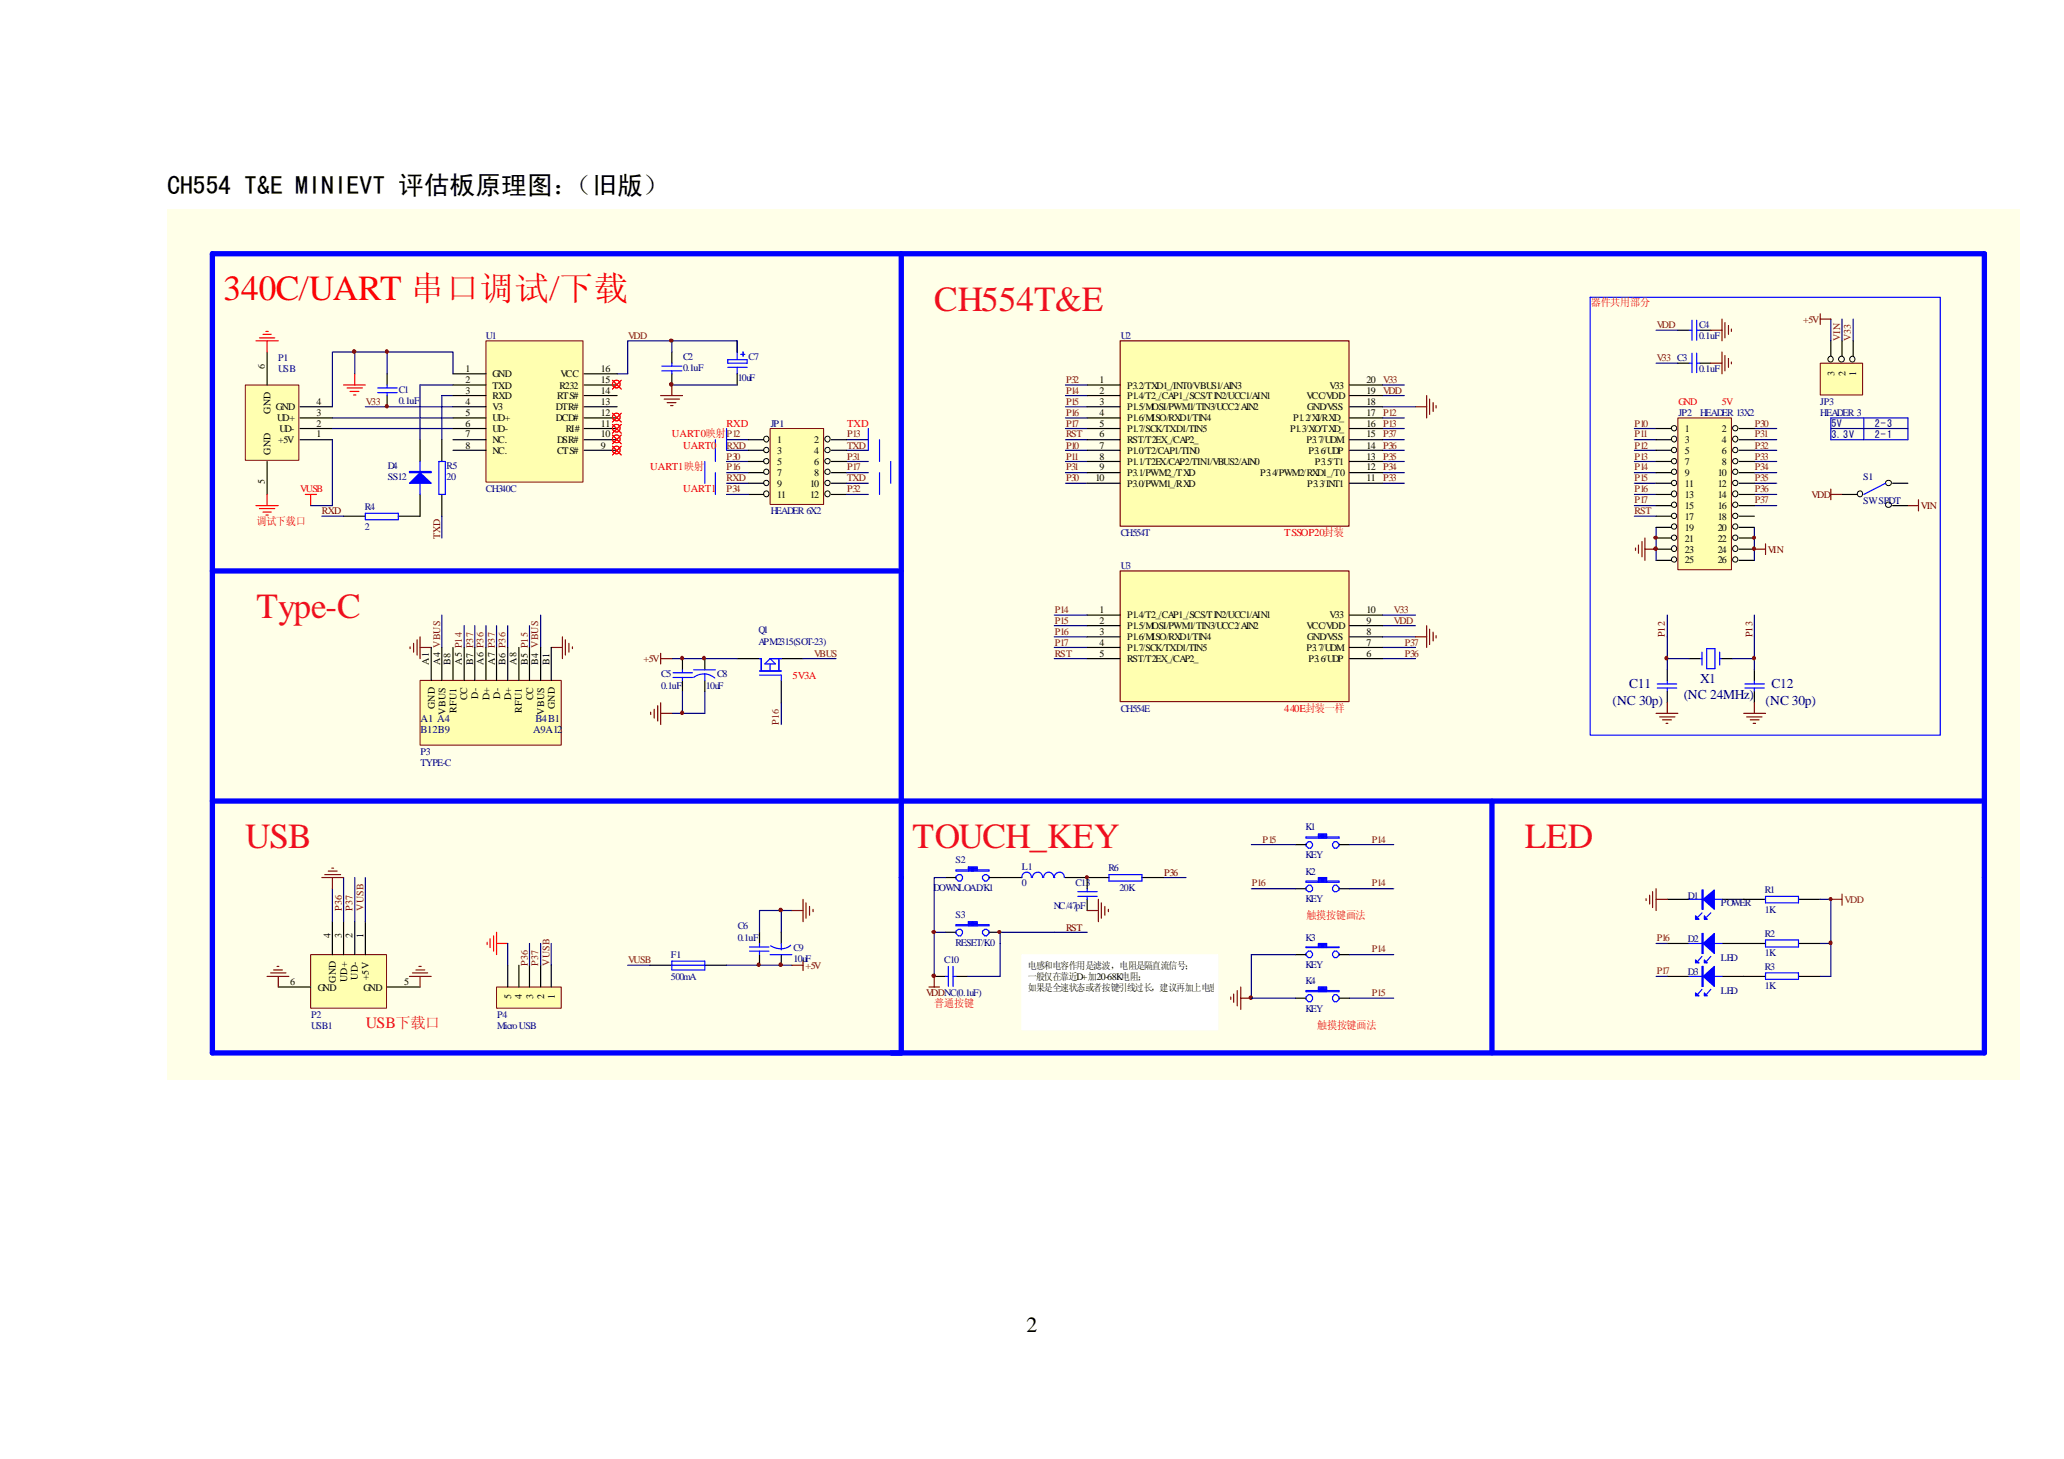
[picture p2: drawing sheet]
<svg xmlns="http://www.w3.org/2000/svg" width="297mm" height="210mm" viewBox="0 0 297 210" stroke-linecap="round" stroke-linejoin="round" font-family="sans-serif">
<path d="M24 30h266.7v125.3h-266.7z" fill-rule="evenodd" fill="#ffffe8"/>
<g fill="none" stroke="#00f" stroke-width=".17">
<path d="M238.5 99h2.8M238.5 98.4h2.8M239.9 97.9v.5M239.9 99v.5M244.6 94.8h.3M244.9 93.8v1.9M245.6 93.3h1.2v2.9h-1.2zM247.5 93.8v1.9M247.5 94.8h.3M251.1 99h2.8M251.1 98.4h2.8M252.5 97.9v.5"/>
<path d="M252.5 99v.5"/>
</g>
<path d="M239.9 96.4v1.5M239.9 99.5v1.6M243.1 94.8h1.5M247.8 94.8h1.5M252.5 96.4v1.5M252.5 99.5v1.6" fill="none" stroke="#000" stroke-width=".17"/>
<path d="M238.3 102.6h3.2M238.8 103.1h2.2M239.3 103.6h1.2M239.8 104.1h.2M239.9 101.1v1.5M251 102.6h3.1M251.4 103.1h2.2M251.9 103.6h1.3M252.3 104.1h.3M252.5 101.1v1.5" fill="none" stroke="#800000" stroke-width=".17"/>
<path d="M44.7 137.3h10.9v7.7h-10.9z" fill-rule="evenodd" fill="#ffffb0" stroke="#800000" stroke-width=".14"/>
<g fill="none" stroke="#000" stroke-width=".17">
<path d="M96.7 50.6v1.7M96.7 53.8v1.6M106.1 49v1.6M106.1 53.8v1.6M241.5 52.3h1.6M241.5 47.5h1.6M244.6 52.3h1.6M244.6 47.5h1.6M47.8 132.6v4.7M49.4 132.6v4.7M51.1 132.6v4.7M52.6 132.6v4.7"/>
<path d="M93.6 138.9h3.1M101.4 138.9h3.2M109.3 134.1v1.6M109.3 137.3v1.6M112.4 134.1v1.6M112.4 137.3v1.6M136.1 134.1h1.5M142.3 134.1h1.6M186.4 137.3h1.6M186.4 121.5h1.6M186.4 127.9h1.6M192.7 137.3h1.5"/>
<path d="M192.7 121.5h1.5M192.7 127.9h1.5M239.9 135.7h3.2M239.9 129.4h3.2M247.8 135.7h6.3M247.8 129.4h6.3M258.8 135.7h3.2M258.8 129.4h3.2M40 142h4.7M55.7 142h4.8M134.5 140.5h1.6M137.6 140.5h1.6"/>
<path d="M186.4 143.6h1.6M192.7 143.6h1.5M239.9 140.5h3.2M247.8 140.5h6.3M258.8 140.5h3.2"/>
</g>
<g fill="none" stroke="#000080" stroke-width=".17">
<path d="M88.8 53.8h1.5M96.7 55.4h9.4M96.7 49h9.4v1.6M153.3 55.4h3.2M153.3 56.9h3.2M153.3 58.5h3.2M199 55.4h3.1M199 56.9h3.1M199 58.5h4.7M238.3 52.3h3.2M238.3 47.5h3.2M104.6 63.3h3.1"/>
<path d="M104.6 64.8h3.1M104.6 66.4h3.1M121.8 63.3h3.2M121.8 64.8h3.2M121.8 66.4h3.2M153.3 60.1h3.2M153.3 61.7h3.2M153.3 63.3h3.2M153.3 64.8h3.2M153.3 66.4h3.2M153.3 68h3.2M153.3 69.5h3.2"/>
<path d="M199 60.1h3.1M199 61.7h3.1M199 63.3h3.1M199 64.8h3.1M199 66.4h3.1M199 68h3.1M199 69.5h3.1M235.2 61.7h3.1M235.2 63.3h3.1M235.2 64.8h3.1M235.2 66.4h3.1M235.2 68h3.1"/>
<path d="M235.2 69.5h3.1M235.2 71.1h3.1M235.2 72.7h3.1M235.2 74.3h3.1M238.3 75.9v3.1M252.5 75.9v3.1M252.5 61.7h3.2M252.5 63.3h3.2M252.5 64.8h3.2M252.5 66.4h3.2M252.5 68h3.2M252.5 69.5h3.2"/>
<path d="M252.5 71.1h3.2M252.5 72.7h3.2M151.7 88.5h4.8M151.7 90h4.8M151.7 91.6h4.8M151.7 93.1h4.8M151.7 94.8h4.8M199 88.5h4.7M199 90h4.7M199 91.6h4.7M199 93.1h4.7M199 94.8h4.7"/>
<path d="M239.9 88.5v6.3M243.1 94.8h-3.2v1.6M249.3 94.8h3.2v1.6M252.5 88.5v6.3M47.8 127.9v4.7M49.4 126.3v6.3M51.1 126.3v6.3M52.6 126.3v6.3M90.3 138.9h3.3M104.6 138.9h9.4M112.4 131v3.1M114 131h-4.7v3.1"/>
<path d="M136.1 134.1h-1.6v6.4M156.5 134.1h-12.6v6.4h-4.7M180.1 137.3v6.3M180.1 127.9h6.3M194.2 137.3h6.4M194.2 127.9h6.4M194.2 121.5h6.4M238.3 135.7h1.6M262 135.7h1.5M194.2 143.6h6.4M238.3 140.5h1.6M262 140.5h1.5"/>
</g>
<path d="M46.3 126.3h3.1M46.7 125.8h2.3M47.2 125.3h1.3M47.8 124.9h.2M47.8 126.3v1.6M59.4 140h2.2M59.9 139.5h1.2M60.3 139h.3M263.5 129.4h1.6M265.1 128.6v1.6M58.9 140.5h3.2M60.5 140.5v1.5" fill="none" stroke="#781915" stroke-width=".17"/>
<g fill="none" stroke="#00f" stroke-width=".17">
<path d="M95.2 53.4h2.9M95.2 52.7h2.9M96.7 52.3v.4M96.7 53.4v.4M104.7 51.7h2.8v.6h-2.8zM104.7 52.8h2.8M106.1 50.6v1.1M106.1 52.8v1M106.6 51h.6M106.9 50.6v.6M228.9 42.8h50.3v63h-50.3zM243.1 52.3h.4"/>
<path d="M243.1 47.5h.4M243.5 46.1v2.9M243.5 50.8v2.8M244.2 52.3h.4M244.2 46.1v2.9M244.2 50.8v2.8M244.2 47.5h.4M189.8 120v.6M190 120v.6M190.2 120v.6M190.3 120v.6M190.5 120v.6"/>
<path d="M190.7 120v.6M190.8 120v.6M96.7 138.3h4.7v1.2h-4.7zM96.7 138.9h4.7M107.9 136.2h2.8M107.9 136.8h2.8M109.3 135.7v.5M109.3 136.8v.5M110.8 137.3h3.2M112.4 135.7v1M113.8 136a2.45 2.45 0 0 1-2.9 .1M136.5 139v2.9"/>
<path d="M137.2 139v2.9M137.6 133h4.7v.2h-4.7zM137.6 134l.3-.3h.4l.2 .3v.3l-.2 .3h-.4l-.3-.3zM139.4 133.2v-.6h1.2v.6M139.4 132.9h1.2M139.4 132.8h1.2M139.4 132.6v.6M139.6 132.6v.6M139.8 132.6v.6M140 132.6v.6M140.1 132.6v.6M140.3 132.6v.6"/>
<path d="M140.5 132.6v.6M141.4 134l.3-.3h.3l.3 .3v.3l-.3 .3h-.3l-.3-.3zM188 136.2h4.7v.1h-4.7zM188 137.2l.3-.4h.3l.3 .4v.2l-.3 .4h-.3l-.3-.4zM188 120.4h4.7v.2h-4.7zM188 126.8h4.7v.1h-4.7zM188 121.4l.3-.3h.3l.3 .3v.3l-.3 .3h-.3l-.3-.3zM188 127.7l.3-.3h.3l.3 .3v.3l-.3 .3h-.3l-.3-.3zM189.7 136.3v-.6h1.2v.6M189.7 120.6v-.6h1.2v.6M189.7 126.9v-.6h1.2v.6M189.7 136.1h1.2"/>
<path d="M189.7 135.9h1.2M189.7 120.3h1.2M189.7 120.2h1.2M189.7 126.6h1.2M189.7 126.4h1.2M189.8 126.3v.6M189.8 135.7v.6M190 126.3v.6M190 135.7v.6M190.2 126.3v.6M190.2 135.7v.6M190.3 126.3v.6"/>
<path d="M190.3 135.7v.6M190.5 126.3v.6M190.5 135.7v.6M190.7 126.3v.6M190.7 135.7v.6M190.8 126.3v.6M190.8 135.7v.6M192 136.8h.4l.3 .4v.2l-.3 .4h-.4l-.2-.4v-.2zM192 121.1h.4l.3 .3v.3l-.3 .3h-.4l-.2-.3v-.3zM192 127.4h.4l.3 .3v.3l-.3 .3h-.4l-.2-.3v-.3zM243.1 135.7h4.7M243.1 129.4h4.7"/>
<path d="M244.9 137.6l-.6 .7M244.9 131.3l-.6 .6M246.2 137.6l-.6 .7M246.2 131.3l-.6 .6M254.1 135.2h4.7v1h-4.7zM254.1 129h4.7v.9h-4.7zM254.1 140h4.7v.9h-4.7zM136.1 140.5h.4M137.2 140.5h.4M188 142.5h4.7v.2h-4.7zM188 143.4l.3-.3h.3l.3 .3v.4l-.3 .3h-.3l-.3-.3zM189.7 142.7v-.7h1.2v.7"/>
<path d="M189.7 142.3h1.2M189.7 142.2h1.2M189.8 142v.7M190 142v.7M190.2 142v.7M190.3 142v.7M190.5 142v.7M190.7 142v.7M190.8 142v.7M192 143.1h.4l.3 .3v.4l-.3 .3h-.4l-.2-.3v-.4zM243.1 140.5h4.7M244.9 142.3l-.6 .7"/>
<path d="M246.2 142.3l-.6 .7"/>
</g>
<g fill="none" stroke="#800000" stroke-width=".17">
<path d="M95.1 56.9h3.1M95.6 57.4h2.2M96 57.9h1.3M96.5 58.3h.4M96.7 55.4v1.5M203.7 58.5h1.6M205.3 56.9v3.2M205.7 57.4v2.2M206.2 57.9v1.3M206.7 58.3v.4M246.2 52.3h1.6M246.2 47.5h1.6"/>
<path d="M247.8 45.9v3.1M247.8 50.6v3.2M248.2 46.4v2.2M248.2 51.2v2.2M248.8 46.8v1.3M248.8 51.6v1.2M249.2 47.3v.4M249.2 52.1v.2M235.4 78.8v.4M235.8 78.4v1.2M236.3 77.9v2.2M236.7 77.4v3.2"/>
<path d="M236.7 79h1.6M252.5 79h1.6M254.1 78.2v1.6M203.7 91.6h1.6M205.3 90v3.1M205.7 90.5v2.2M206.2 90.9v1.3M206.7 91.5v.3M114 131h1.6M114 138.9h1.6M115.6 129.4v3.2M115.6 138.1v1.5"/>
<path d="M116 129.9v2.2M116.5 130.4v1.3M117 130.8v.4M133.7 142h1.5M134.5 140.5v1.5M177.1 143.4v.4M177.5 143v1.2M178.1 142.5v2.2M178.6 142v3.2M178.6 143.6h1.5"/>
</g>
<g fill="#00f" stroke="#00f" stroke-width=".17">
<path d="M245.1 140.5l1.6-1.5v2.9z" fill-rule="evenodd"/>
<path d="M244.9 139h.2v2.9h-.2z" fill-rule="evenodd"/>
<path d="M244 142.8l.5 .5h-.5z" fill-rule="evenodd"/>
<path d="M245.3 142.8l.4 .5h-.4z" fill-rule="evenodd"/>
<path d="M245.1 135.7l1.6-1.4v2.9z" fill-rule="evenodd"/>
<path d="M244.9 134.3h.2v2.9h-.2z" fill-rule="evenodd"/>
<path d="M244 138.1l.5 .4h-.5z" fill-rule="evenodd"/>
<path d="M245.3 138.1l.4 .4h-.4z" fill-rule="evenodd"/>
<path d="M245.1 129.4l1.6-1.4v2.8z" fill-rule="evenodd"/>
<path d="M244.9 128h.2v2.8h-.2z" fill-rule="evenodd"/>
<path d="M244 131.8l.5 .5h-.5z" fill-rule="evenodd"/>
<path d="M245.3 131.8l.4 .5h-.4z" fill-rule="evenodd"/>
</g>
<path d="M30.6 36.5h255v115h-255zM129.7 36.5v115M30.6 115.2h255M214.7 115.2v36.3" fill="none" stroke="#00f" stroke-width=".76"/>
<path d="M263.5 60.1h11.1M263.5 61.7h11.1M263.5 63.3h11.1" fill="none" stroke="#0000b4" stroke-width=".17"/>
<path d="M35.3 55.4h7.7v10.8h-7.7z" fill-rule="evenodd" fill="#ffffb0" stroke="#800000" stroke-width=".14"/>
<path d="M38.4 50.6v4.8M43.2 58.5h4.6M38.4 66.4v4.7M43.2 63.3h4.6M43.2 60.1h4.6M43.2 61.7h4.6M265.1 71.1h2.2M272.4 69.5h2.2M272.4 72.7h2.2" fill="none" stroke="#000" stroke-width=".17"/>
<path d="M263.5 60.1v3.2M268.2 60.1v3.2M274.6 60.1v3.2" fill="none" stroke="#0000b4" stroke-width=".17"/>
<g fill="none" stroke="#f00" stroke-width=".17">
<path d="M36.8 49h3.2M37.3 48.6h2.2M37.8 48.1h1.2M38.3 47.7h.3M38.4 49v1.6M49.4 55.4h3.2M50 55.8h2.2M50.4 56.3h1.2M50.9 56.8h.3M51.1 53.8v1.6M36.8 72.7h3.2M37.3 73.2h2.2"/>
<path d="M37.8 73.7h1.2M38.3 74.1h.3M38.4 71.1v1.6M43.9 71.1h1.7M44.7 71.1v1.6"/>
</g>
<path d="M47.8 63.3v9.4h-3.1" fill="none" stroke="#000080" stroke-width=".17"/>
<path d="M51.1 50.6v3.2M60.5 55.4h4.7M63.6 56.9h1.6M65.2 53.8v-3.2h-17.4v7.9M47.8 60.1h17.4M47.8 61.7h17.4" fill="none" stroke="#11037f" stroke-width=".17"/>
<path d="M263.5 70.4v1.5M263.5 71.1h1.6" fill="none" stroke="#800000" stroke-width=".17"/>
<g fill="none" stroke="#000" stroke-width=".14">
<circle cx="267.7" cy="71" r=".4"/>
<circle cx="271.8" cy="72.6" r=".41"/>
<circle cx="271.8" cy="69.5" r=".41"/>
</g>
<path d="M271.4 69.5l-3.2 1.6" fill="none" stroke="#00f" stroke-width=".17"/>
<path d="M110.8 61.7h7.7v10.9h-7.7z" fill-rule="evenodd" fill="#ffffb0" stroke="#800000" stroke-width=".14"/>
<g fill="none" stroke="#000" stroke-width=".14">
<circle cx="110.3" cy="71" r=".4"/>
<circle cx="110.3" cy="63.2" r=".4"/>
<circle cx="110.3" cy="67.9" r=".38"/>
<circle cx="110.3" cy="69.5" r=".38"/>
<circle cx="110.3" cy="64.7" r=".38"/>
<circle cx="110.3" cy="66.3" r=".38"/>
<circle cx="119.1" cy="71" r=".4"/>
<circle cx="119.1" cy="63.2" r=".4"/>
<circle cx="119.1" cy="67.9" r=".38"/>
<circle cx="119.1" cy="69.5" r=".38"/>
<circle cx="119.1" cy="66.3" r=".38"/>
<circle cx="119.1" cy="64.7" r=".38"/>
</g>
<g fill="none" stroke="#000" stroke-width=".17">
<path d="M107.7 63.3h2.2M107.7 64.8h2.2M107.7 66.4h2.2M107.7 68h2.2M107.7 69.5h2.2M107.7 71.1h2.2M119.6 63.3h2.2M119.6 64.8h2.2M119.6 66.4h2.2M119.6 68h2.2M119.6 69.5h2.2M119.6 71.1h2.2"/>
<path d="M136.1 126.3h1.5M142.3 126.3h1.6"/>
</g>
<path d="M96.7 50.6v-1.6h-6.4v4.8M104.6 68h3.1M104.6 69.5h3.1M104.6 71.1h3.1M121.8 68h3.2M121.8 69.5h3.2M121.8 71.1h3.2M167.5 126.3h3.2" fill="none" stroke="#000080" stroke-width=".17"/>
<g fill="none" stroke="#00f" stroke-width=".17">
<path d="M101.4 66.4v3.1M103 63.3v3.1M103 68v3.1M104.6 61.7v3.1M125 61.7v3.1M126.6 63.3v3.1M126.6 68v3.1M128.2 66.4v3.1M137.6 125.2h4.7v.1h-4.7zM137.6 126.1l.3-.3h.4l.2 .3v.3l-.2 .4h-.4l-.3-.4zM139.4 125.3v-.6h1.2v.6M139.4 125h1.2"/>
<path d="M139.4 124.9h1.2M139.4 124.7v.6M139.6 124.7v.6M139.8 124.7v.6M140 124.7v.6M140.1 124.7v.6M140.3 124.7v.6M140.5 124.7v.6M141.4 126.1l.3-.3h.3l.3 .3v.3l-.3 .4h-.3l-.3-.4z"/>
</g>
<path d="M38.9 140h2.2M39.4 139.5h1.2M39.9 139h.2M38.4 140.5h3.2M40 140.5v1.5" fill="none" stroke="#800000" stroke-width=".17"/>
<g fill="#800000" stroke="#800000" stroke-width=".14">
<path d="M252.3 94.5l.1-.1 .2 .1v.2l-.1 .2h-.2z" fill-rule="evenodd"/>
<path d="M239.7 94.5l.2-.1 .1 .1v.4h-.1l-.3-.1z" fill-rule="evenodd"/>
</g>
<path d="M71.5 142h9.3v3h-9.3z" fill-rule="evenodd" fill="#ffffb0" stroke="#800000" stroke-width=".14"/>
<path d="M73.1 138.9v3.1M74.7 138.9v3.1M76.2 138.9v3.1M77.8 138.9v3.1M79.3 138.9v3.1" fill="none" stroke="#000" stroke-width=".17"/>
<path d="M73.1 135.7v3.2M76.2 135.7v3.2M77.8 135.7v3.2M262 129.4h1.5" fill="none" stroke="#000080" stroke-width=".17"/>
<path d="M70.1 135.6v.3M70.5 135.1v1.2M71 134.6v2.2M71.5 134.1v3.2M71.5 135.7h1.6" fill="none" stroke="#f00" stroke-width=".17"/>
<g fill="#800000" stroke="#800000" stroke-width=".14">
<path d="M112.2 138.6l.2-.1 .1 .1 .1 .2-.1 .2h-.3l-.1-.2z" fill-rule="evenodd"/>
<path d="M109 138.6l.2-.1 .1 .1v.4h-.1l-.2-.1z" fill-rule="evenodd"/>
<path d="M112.2 130.8l.2-.1 .1 .1 .1 .1-.1 .2h-.3l-.1-.2z" fill-rule="evenodd"/>
</g>
<path d="M69.9 49h14v20.4h-14z" fill-rule="evenodd" fill="#ffffb0" stroke="#800000" stroke-width=".14"/>
<g fill="none" stroke="#000" stroke-width=".17">
<path d="M55.7 53.8v1.6M55.7 56.9v1.6M65.2 58.5h4.7M65.2 53.8h4.7M65.2 55.4h4.7M65.2 56.9h4.7M84.1 58.5h4.7M84.1 53.8h4.7M84.1 55.4h4.7M84.1 56.9h4.7M65.2 60.1h4.7M65.2 61.7h4.7"/>
<path d="M65.2 63.3h4.7M65.2 64.8h4.7M84.1 60.1h4.7M84.1 61.7h4.7M84.1 63.3h4.7M84.1 64.8h4.7"/>
</g>
<path d="M54.4 56.5h2.7M54.4 55.8h2.7M55.7 55.4v.4M55.7 56.5v.4" fill="none" stroke="#00f" stroke-width=".17"/>
<path d="M55.7 58.5h9.5M55.7 50.6v3.2M265.1 45.9v3.1M266.7 45.9v3.1M263.5 129.4v11.1" fill="none" stroke="#000080" stroke-width=".17"/>
<g fill="#800000" stroke="#800000" stroke-width=".14">
<path d="M263.3 129.2l.2-.1 .1 .1v.3h-.3z" fill-rule="evenodd"/>
<path d="M263.3 135.5l.2-.1 .1 .1 .1 .2-.2 .2a.25 .25 0 0 1-.3-.1 .25 .25 0 0 1 .1-.3z" fill-rule="evenodd"/>
<path d="M179.8 143.4l.2-.1 .2 .1 .1 .1-.2 .2h-.3l-.1-.2z" fill-rule="evenodd"/>
</g>
<path d="M236.9 129.3v.3M237.4 128.8v1.3M237.8 128.3v2.3M238.3 127.9v3.1M238.3 129.4h1.6" fill="none" stroke="#800000" stroke-width=".17"/>
<path d="M241.5 60.1h7.7v21.9h-7.7z" fill-rule="evenodd" fill="#ffffb0" stroke="#800000" stroke-width=".14"/>
<g fill="none" stroke="#000" stroke-width=".14">
<circle cx="240.9" cy="71" r=".4"/>
<circle cx="240.9" cy="78.9" r=".4"/>
<circle cx="240.9" cy="63.2" r=".4"/>
<circle cx="240.9" cy="72.6" r=".38"/>
<circle cx="240.9" cy="67.9" r=".38"/>
<circle cx="240.9" cy="69.5" r=".38"/>
<circle cx="240.9" cy="74.2" r=".38"/>
<circle cx="240.9" cy="64.7" r=".38"/>
<circle cx="240.9" cy="66.3" r=".38"/>
<circle cx="240.9" cy="61.6" r=".38"/>
<circle cx="240.9" cy="75.8" r=".38"/>
<circle cx="240.9" cy="77.4" r=".38"/>
<circle cx="249.7" cy="71" r=".4"/>
<circle cx="249.7" cy="78.9" r=".4"/>
<circle cx="249.7" cy="63.2" r=".4"/>
<circle cx="249.7" cy="67.9" r=".38"/>
<circle cx="249.7" cy="72.6" r=".38"/>
<circle cx="249.7" cy="69.5" r=".38"/>
<circle cx="249.7" cy="74.2" r=".38"/>
<circle cx="249.7" cy="66.3" r=".38"/>
<circle cx="249.7" cy="61.6" r=".38"/>
<circle cx="249.7" cy="64.7" r=".38"/>
<circle cx="249.7" cy="75.8" r=".38"/>
<circle cx="249.7" cy="77.4" r=".38"/>
<circle cx="240.9" cy="80.5" r=".38"/>
<circle cx="249.7" cy="80.5" r=".38"/>
</g>
<g fill="none" stroke="#000" stroke-width=".17">
<path d="M238.3 61.7h2.2M238.3 63.3h2.2M238.3 64.8h2.2M238.3 66.4h2.2M238.3 68h2.2M238.3 69.5h2.2M238.3 71.1h2.2M238.3 72.7h2.2M238.3 74.3h2.2M238.3 75.9h2.2M238.3 77.4h2.2M238.3 79h2.2"/>
<path d="M250.3 61.7h2.2M250.3 63.3h2.2M250.3 64.8h2.2M250.3 66.4h2.2M250.3 68h2.2M250.3 69.5h2.2M250.3 71.1h2.2M250.3 72.7h2.2M250.3 74.3h2.2M250.3 75.9h2.2M250.3 77.4h2.2M250.3 79h2.2"/>
<path d="M238.3 80.6h2.2M250.3 80.6h2.2"/>
</g>
<g fill="#800000" stroke="#800000" stroke-width=".14">
<path d="M238.1 77.2h.3l.1 .3-.2 .1-.2-.1-.1-.2z" fill-rule="evenodd"/>
<path d="M252.3 77.2h.3v.1l-.1 .2h-.2z" fill-rule="evenodd"/>
<path d="M238.1 78.8l.2-.1 .1 .1 .1 .3-.2 .1-.2-.1-.1-.2z" fill-rule="evenodd"/>
<path d="M252.3 78.8l.1-.1 .2 .1v.1l-.1 .2h-.2z" fill-rule="evenodd"/>
</g>
<path d="M52.6 58.5h3.1M238.3 79v1.6M252.5 79v1.6" fill="none" stroke="#000080" stroke-width=".17"/>
<path d="M274.6 72.7h1.5M276.1 71.9v1.6" fill="none" stroke="#800000" stroke-width=".17"/>
<path d="M262 52.3h6.1v4.5h-6.1z" fill-rule="evenodd" fill="#ffffb0" stroke="#800000" stroke-width=".14"/>
<g fill="none" stroke="#000" stroke-width=".14">
<circle cx="263.4" cy="51.7" r=".4"/>
<circle cx="265" cy="51.7" r=".41"/>
<circle cx="266.6" cy="51.7" r=".4"/>
</g>
<path d="M263.5 49v2.2M265.1 49v2.2M266.7 49v2.2M98.2 94.8v1.6M98.2 97.9v1.6M101.4 94.8v1.6M101.4 97.9v1.6M106.1 94.8h3.2M112.4 97.9v3.2M112.4 94.8h3.2" fill="none" stroke="#000" stroke-width=".17"/>
<path d="M263.5 45.9v3.1M96.7 94.8h9.4M98.2 99.5v3.1M101.4 99.5v3.1h-4.7M115.6 94.8h4.7M112.4 101.1v3.1" fill="none" stroke="#000080" stroke-width=".17"/>
<g fill="none" stroke="#800000" stroke-width=".17">
<path d="M262 45.1v1.6M262 45.9h1.5M59 93.1v.2M59.5 92.6v1.2M60 92v2.2M60.5 91.6v3.2M60.5 93.1h1.6M79.3 93.1h1.6M80.9 91.6v3.2M81.4 92v2.2M81.9 92.6v1.2M82.4 93.1v.2"/>
<path d="M95.1 94v1.5M95.1 94.8h1.6M93.6 102.5v.3M94.1 102v1.3M94.7 101.5v2.2M95.1 101.1v3.1M95.1 102.6h1.6"/>
</g>
<g fill="#800000" stroke="#800000" stroke-width=".14">
<path d="M96.4 55.2l.2-.2 .3 .3-.3 .3-.2-.1z" fill-rule="evenodd"/>
<path d="M96.4 48.8h.4l.1 .2-.1 .1-.3 .1-.1-.2z" fill-rule="evenodd"/>
<path d="M50.8 50.4l.2-.1 .1 .1 .1 .2-.1 .2h-.3l-.1-.2z" fill-rule="evenodd"/>
<path d="M55.5 58.3l.1-.1 .2 .1v.3l-.1 .1-.2-.1z" fill-rule="evenodd"/>
<path d="M55.5 50.4l.1-.1 .2 .1v.4h-.1l-.2-.1z" fill-rule="evenodd"/>
<path d="M98 102.4l.1-.1 .2 .1 .1 .1-.1 .3-.3-.1z" fill-rule="evenodd"/>
<path d="M101.2 94.5l.1-.1 .2 .1v.4h-.2l-.2-.1z" fill-rule="evenodd"/>
<path d="M98 94.5l.1-.1 .2 .1 .1 .2-.1 .2h-.3z" fill-rule="evenodd"/>
</g>
<path d="M30.6 82.1h99.1" fill="none" stroke="#00f" stroke-width=".76"/>
<g fill="none" stroke="#00f" stroke-width=".17">
<path d="M96.9 97.5h2.8M96.9 96.8h2.8M98.2 96.4v.4M98.2 97.5v.4M99.8 96.4h3.2M101.4 97a2.4 2.4 0 0 1 1.5 .6M101.4 97h-.1a2.36 2.36 0 0 0-1.5 .5M101.4 97v.9M109.3 96.5h3.1M109.3 94.8h.3v1.7M109.3 97.1h3.1v.8M110.1 95.5l.7-.7 .8 .7z"/>
<path d="M110.8 94.8h1.6M110.8 95.5v1M112.1 94.8v1.7"/>
</g>
<path d="M161.2 49h32.9v26.7h-32.9z" fill-rule="evenodd" fill="#ffffb0" stroke="#800000" stroke-width=".17"/>
<g fill="none" stroke="#000" stroke-width=".17">
<path d="M156.5 58.5h4.7M156.5 56.9h4.7M156.5 55.4h4.7M194.2 58.5h4.8M194.2 56.9h4.8M194.2 55.4h4.8M156.5 60.1h4.7M156.5 61.7h4.7M156.5 63.3h4.7M156.5 64.8h4.7M156.5 66.4h4.7M156.5 68h4.7"/>
<path d="M156.5 69.5h4.7M194.2 60.1h4.8M194.2 61.7h4.8M194.2 63.3h4.8M194.2 64.8h4.8M194.2 66.4h4.8M194.2 68h4.8M194.2 69.5h4.8"/>
</g>
<path d="M161.2 82.1h32.9v18.8h-32.9z" fill-rule="evenodd" fill="#ffffb0" stroke="#800000" stroke-width=".17"/>
<g fill="none" stroke="#000" stroke-width=".17">
<path d="M49.4 74.3h3.2M60.5 63.3v3.1M60.5 71.1v3.2h-3.2M63.6 63.3v3.1M63.6 71.1v3.2M156.5 90h4.7M156.5 91.6h4.7M156.5 93.1h4.7M156.5 94.8h4.7M156.5 88.5h4.7M194.2 90h4.8M194.2 91.6h4.8"/>
<path d="M194.2 93.1h4.8M194.2 94.8h4.8M194.2 88.5h4.8M143.9 126.3h3.2M153.3 126.3h6.3M156.5 126.3v1.6M156.5 129.4v1.6M164.3 126.3h3.2"/>
</g>
<g fill="none" stroke="#000080" stroke-width=".17">
<path d="M60.5 55.4v7.9M63.6 56.9v6.4M46.3 74.3h3.1M63.6 74.3v3.1M63.6 88.5v4.6M66.8 90v3.1M68.3 90v3.1M69.9 90v3.1M71.5 90v3.1M73.1 90v3.1M76.2 90v3.1M77.8 88.5v4.6"/>
<path d="M79.3 135.7v3.2M136.1 126.3h-1.6v7.8M180.1 121.5h6.3M180.1 137.3h6.3M180.1 143.6h6.3"/>
</g>
<g fill="none" stroke="#f00" stroke-width=".14">
<path d="M88.1 59.5l1.3 1.2M88.1 54.7l1.3 1.3M89.4 59.5l-1.3 1.2M89.4 54.7l-1.3 1.3M88.1 64.2l1.3 1.3M88.1 62.6l1.3 1.3M88.1 61.1l1.3 1.2M89.4 64.2l-1.3 1.3M89.4 62.6l-1.3 1.3M89.4 61.1l-1.3 1.2"/>
<circle cx="88.7" cy="55.3" r=".55"/>
<circle cx="88.7" cy="63.2" r=".56"/>
<circle cx="88.7" cy="60" r=".55"/>
<circle cx="88.7" cy="64.8" r=".55"/>
<circle cx="88.7" cy="61.6" r=".54"/>
</g>
<path d="M52.6 73.8h4.7v1h-4.7zM60.5 66.4v4.7M63.2 66.4h.9v4.7h-.9zM147.1 126.3a.68 .68 0 0 1 .6-.8 .68 .68 0 0 1 .7 .8M148.6 126.3a.72 .72 0 0 1 .7-.8 .72 .72 0 0 1 .7 .8M150.2 126.3a.72 .72 0 0 1 .7-.8 .72 .72 0 0 1 .7 .8M151.8 126.3a.64 .64 0 0 1 .8-.8 .69 .69 0 0 1 .6 .8M155.1 129h2.8M155.1 128.3h2.8M156.5 127.9v.4M156.5 129v.4M159.6 125.8h4.7v1h-4.7z" fill="none" stroke="#00f" stroke-width=".17"/>
<path d="M156.5 131h1.6M158.1 129.4v3.2M158.5 129.9v2.2M159 130.4v1.3M159.5 130.8v.4" fill="none" stroke="#800000" stroke-width=".17"/>
<path d="M147.1 137.3h28.2v10.9h-28.2z" fill-rule="evenodd" fill="#fff" stroke="#fff" stroke-width=".14"/>
<g fill="#800000" stroke="#800000" stroke-width=".14">
<path d="M143.7 133.9h.3v.3l-.2 .1-.2-.1z" fill-rule="evenodd"/>
<path d="M134.2 133.9h.4v.3l-.2 .1-.2-.1-.1-.2z" fill-rule="evenodd"/>
<path d="M156.3 126.1h.3v.1l-.1 .2h-.2z" fill-rule="evenodd"/>
<path d="M134.2 140.2l.2-.1 .2 .2v.3h-.2h-.2l-.1-.2z" fill-rule="evenodd"/>
</g>
<g fill="#00f" stroke="#00f" stroke-width=".17">
<path d="M58.9 67.8h3.2v.2h-3.2z" fill-rule="evenodd"/>
<path d="M58.9 69.5l1.6-1.5 1.6 1.5z" fill-rule="evenodd"/>
</g>
<path d="M60.5 97.9h20.3v9.3h-20.3z" fill-rule="evenodd" fill="#ffffb0" stroke="#800000" stroke-width=".14"/>
<path d="M62.1 93.1v4.8M63.6 93.1v4.8M65.2 93.1v4.8M66.8 93.1v4.8M68.3 93.1v4.8M69.9 93.1v4.8M71.5 93.1v4.8M73.1 93.1v4.8M74.7 93.1v4.8M76.2 93.1v4.8M77.8 93.1v4.8M79.3 93.1v4.8" fill="none" stroke="#000" stroke-width=".17"/>
<text font-size="5.1" fill="#f00" x="32.2" y="43.2">340C/UART 串口调试/下载</text>
<g font-size="5.1" fill="#ed0e22">
<text x="134.5" y="44.8">CH554T&amp;E</text>
<text x="36.9" y="88.9">Type-C</text>
<text x="35.3" y="122">USB</text>
<text x="131.3" y="122">TOUCH_KEY</text>
<text x="219.5" y="122">LED</text>
</g>
<g font-size="3.7">
<text x="24" y="28">CH554 T&amp;E MINIEVT 评估板原理图：</text>
<text x="81.4" y="28">（旧版）</text>
</g>
<text font-size="3.1" x="147.7" y="191.7">2</text>
<text font-size="2.3" fill="#ed0e22" x="52.7" y="147.8">USB下载口</text>
<g font-size="1.9" fill="#000080">
<text x="232.1" y="101.4">(NC 30p)</text>
<text x="234.4" y="99">C11</text>
<text x="242.3" y="100.6">(NC 24MHz)</text>
<text x="244.7" y="98.2">X1</text>
<text x="254.1" y="101.4">(NC 30p)</text>
<text x="254.9" y="99">C12</text>
</g>
<g font-size="1.6" fill="#f00">
<text x="228.9" y="44">器件共用部分</text>
<text x="36.9" y="75.5">调试下载口</text>
<text x="188" y="132.3">触摸按键画法</text>
<text x="134.5" y="144.9">普通按键</text>
<text x="189.6" y="148">触摸按键画法</text>
</g>
<g font-size="1.6" fill="#000080">
<text x="263.6" y="61.5">5V</text>
<text x="263.6" y="63">3.3V</text>
<text x="269.8" y="61.5">2-3</text>
<text x="269.8" y="63">2-1</text>
</g>
<g font-size="1.5" fill="#f00">
<text x="96.7" y="62.9">UART0映射</text>
<text x="98.3" y="64.5">UART0</text>
<text x="104.6" y="61.4">RXD</text>
<text x="121.9" y="61.4">TXD</text>
<text x="93.6" y="67.7">UART1映射</text>
<text x="98.3" y="70.8">UART1</text>
<text x="184.8" y="77.1">TSSOP20封装</text>
<text x="114" y="97.6">5V3A</text>
<text x="184.8" y="102.4">440E封装一样</text>
</g>
<g font-size="1.5" fill="#000080">
<text x="60.5" y="105.5">B12B9</text>
<text x="60.5" y="103.9">A1 A4</text>
<text x="76.7" y="105.5">A9A12</text>
<text x="77" y="103.9">B4B1</text>
</g>
<g font-size="1.4" fill="#781915">
<text x="238.4" y="47.2">VDD</text>
<text x="90.4" y="48.8">VDD</text>
<text x="238.4" y="51.9">V33 C3</text>
<text x="264.8" y="49.1" transform="rotate(-90 264.8 49.1)">VIN</text>
<text x="266.4" y="49.1" transform="rotate(-90 266.4 49.1)">V33</text>
<text x="52.7" y="58.3">V33</text>
<text x="153.4" y="56.7">P14</text>
<text x="153.4" y="58.3">P15</text>
<text x="153.4" y="59.8">P16</text>
<text x="153.4" y="55">P32</text>
<text x="199.1" y="55">V33</text>
<text x="199.1" y="56.7">VDD</text>
<text x="199.1" y="59.8">P12</text>
<text x="104.6" y="62.9">P12</text>
<text x="104.6" y="64.5">RXD</text>
<text x="121.9" y="62.9">P13</text>
<text x="121.9" y="64.5">TXD</text>
<text x="153.4" y="64.5">P10</text>
<text x="153.4" y="61.4">P17</text>
<text x="153.4" y="62.9">RST</text>
<text x="199.1" y="61.4">P13</text>
<text x="199.1" y="62.9">P37</text>
<text x="199.1" y="64.5">P36</text>
<text x="235.2" y="61.4">P10</text>
<text x="235.2" y="62.9">P11</text>
<text x="235.2" y="64.5">P12</text>
<text x="252.6" y="61.4">P30</text>
<text x="252.6" y="62.9">P31</text>
<text x="252.6" y="64.5">P32</text>
<text x="104.6" y="66.1">P30</text>
<text x="104.6" y="67.7">P16</text>
<text x="104.6" y="70.8">P34</text>
<text x="104.6" y="69.3">RXD</text>
<text x="121.9" y="66.1">P31</text>
<text x="121.9" y="67.7">P17</text>
<text x="121.9" y="70.8">P32</text>
<text x="121.9" y="69.3">TXD</text>
<text x="153.4" y="69.3">P30</text>
<text x="153.4" y="67.7">P31</text>
<text x="153.4" y="66.1">P11</text>
<text x="199.1" y="66.1">P35</text>
<text x="199.1" y="67.7">P34</text>
<text x="199.1" y="69.3">P33</text>
<text x="235.2" y="66.1">P13</text>
<text x="235.2" y="67.7">P14</text>
<text x="235.2" y="69.3">P15</text>
<text x="235.2" y="70.8">P16</text>
<text x="252.6" y="66.1">P33</text>
<text x="252.6" y="67.7">P34</text>
<text x="252.6" y="69.3">P35</text>
<text x="252.6" y="70.8">P36</text>
<text x="235.2" y="72.4">P17</text>
<text x="235.2" y="74">RST</text>
<text x="252.6" y="72.4">P37</text>
<text x="151.8" y="88.2">P14</text>
<text x="151.8" y="89.8">P15</text>
<text x="200.6" y="89.8">VDD</text>
<text x="200.6" y="88.2">V33</text>
<text x="117.2" y="94.5">VBUS</text>
<text x="151.8" y="91.3">P16</text>
<text x="151.8" y="92.9">P17</text>
<text x="151.8" y="94.5">RST</text>
<text x="202.2" y="94.5">P36</text>
<text x="202.2" y="92.9">P37</text>
<text x="112.1" y="104.2" transform="rotate(-90 112.1 104.2)">P16</text>
<text x="181.7" y="121.3">P15</text>
<text x="197.4" y="121.3">P14</text>
<text x="52.3" y="131.1" transform="rotate(-90 52.3 131.1)">VUSB</text>
<text x="180.2" y="127.5">P16</text>
<text x="197.4" y="127.5">P14</text>
<text x="265.4" y="129.9">VDD</text>
<text x="197.4" y="137">P14</text>
<text x="238.4" y="135.4">P16</text>
<text x="75.9" y="139" transform="rotate(-90 75.9 139)">P36</text>
<text x="77.5" y="139" transform="rotate(-90 77.5 139)">P37</text>
<text x="79.1" y="139" transform="rotate(-90 79.1 139)">VUSB</text>
<text x="90.4" y="138.6">VUSB</text>
<text x="197.4" y="143.3">P15</text>
<text x="238.4" y="140.1">P17</text>
</g>
<g font-size="1.4" fill="#000080">
<text x="244.5" y="47.2">C4</text>
<text x="40" y="51.9">P1</text>
<text x="40" y="53.5">USB</text>
<text x="69.9" y="48.8">U1</text>
<text x="98.3" y="51.7">C2</text>
<text x="98.3" y="53.4">0.1uF</text>
<text x="107.7" y="51.7">C7</text>
<text x="161.3" y="48.8">U2</text>
<text x="244.5" y="53.5">0.1uF</text>
<text x="244.5" y="48.8">0.1uF</text>
<text x="57.4" y="56.5">C1</text>
<text x="57.4" y="58.1">0.1uF</text>
<text x="106.2" y="54.9">10uF</text>
<text x="241.6" y="59.8">JP2</text>
<text x="244.7" y="59.8">HEADER 13X2</text>
<text x="262" y="58.3">JP3</text>
<text x="262" y="59.8">HEADER 3</text>
<text x="110.9" y="61.4">JP1</text>
<text x="55.8" y="67.5">D4</text>
<text x="55.8" y="69.1">SS12</text>
<text x="64.3" y="67.5">R5</text>
<text x="64.3" y="69.1">20</text>
<text x="69.9" y="70.8">CH340C</text>
<text x="268.1" y="69.1">S1</text>
<text x="52.5" y="73.3">R4</text>
<text x="52.5" y="76.2">2</text>
<text x="110.9" y="74">HEADER 6X2</text>
<text x="161.3" y="77.1">CH554T</text>
<text x="268.1" y="72.6">SWSPDT</text>
<text x="161.3" y="81.9">U3</text>
<text x="109.1" y="91.1">Q1</text>
<text x="109.1" y="92.7">APM2315(SOT-23)</text>
<text x="95.2" y="97.5">C5</text>
<text x="95.2" y="99.1">0.1uF</text>
<text x="101.6" y="99.1">10uF</text>
<text x="103.2" y="97.5">C8</text>
<text x="161.3" y="102.4">CH554E</text>
<text x="60.5" y="108.6">P3</text>
<text x="60.5" y="110.3">TYPE-C</text>
<text x="187.9" y="119.5">K1</text>
<text x="137.5" y="124.2">S2</text>
<text x="147.1" y="125.2">L1</text>
<text x="159.5" y="125.3">R6</text>
<text x="187.9" y="123.5">KEY</text>
<text x="187.9" y="125.8">K2</text>
<text x="134.4" y="128.2">DOWNLOAD/K1</text>
<text x="147.1" y="127.5">0</text>
<text x="151.6" y="130.7">NC/47pF</text>
<text x="154.8" y="127.5">C13</text>
<text x="161.1" y="128.2">20K</text>
<text x="187.9" y="129.7">KEY</text>
<text x="242.9" y="129.3">D1</text>
<text x="247.6" y="130.4">POWER</text>
<text x="254" y="128.5">R1</text>
<text x="254" y="131.3">1K</text>
<text x="96.5" y="137.8">F1</text>
<text x="106.2" y="133.7">C6</text>
<text x="106.2" y="135.3">0.1uF</text>
<text x="114.2" y="136.8">C9</text>
<text x="137.5" y="132.1">S3</text>
<text x="137.5" y="136.1">RESET/K0</text>
<text x="187.9" y="135.3">K3</text>
<text x="242.9" y="135.6">D2</text>
<text x="254" y="134.8">R2</text>
<text x="254" y="137.6">1K</text>
<text x="96.5" y="141">500mA</text>
<text x="114.2" y="138.4">10uF</text>
<text x="135.9" y="138.6">C10</text>
<text x="187.9" y="139.2">KEY</text>
<text x="187.9" y="141.6">K4</text>
<text x="242.9" y="140.3">D3</text>
<text x="247.6" y="143">LED</text>
<text x="247.6" y="138.3">LED</text>
<text x="254" y="139.5">R3</text>
<text x="254" y="142.3">1K</text>
<text x="44.8" y="146.5">P2</text>
<text x="44.8" y="148">USB1</text>
<text x="71.5" y="146.5">P4</text>
<text x="71.5" y="148">MicroUSB</text>
<text x="187.9" y="145.6">KEY</text>
</g>
<g font-size="1.4" fill="#800000">
<text x="259.5" y="46.4">+5V</text>
<text x="260.7" y="71.6">VDD</text>
<text x="46.3" y="74">RXD</text>
<text x="63.3" y="77.5" transform="rotate(-90 63.3 77.5)">TXD</text>
<text x="276.4" y="73.2">VIN</text>
<text x="254.4" y="79.5">VIN</text>
<text x="92.6" y="95.3">+5V</text>
<text x="239.6" y="91.6" transform="rotate(-90 239.6 91.6)">P12</text>
<text x="252.2" y="91.6" transform="rotate(-90 252.2 91.6)">P13</text>
<text x="167.6" y="126">P36</text>
<text x="49.2" y="131.1" transform="rotate(-90 49.2 131.1)">P36</text>
<text x="50.7" y="131.1" transform="rotate(-90 50.7 131.1)">P37</text>
<text x="153.4" y="133.9">RST</text>
<text x="115.9" y="139.4">+5V</text>
<text x="133.3" y="143.4">VDDNC(0.1uF)</text>
</g>
<g font-size="1.4">
<text x="38.1" y="53" transform="rotate(-90 38.1 53)">6</text>
<text x="67" y="53.5">1</text>
<text x="86.4" y="53.5">16</text>
<text x="38.9" y="59.5" transform="rotate(-90 38.9 59.5)">GND</text>
<text x="39.7" y="59">GND</text>
<text x="45.6" y="58.3">4</text>
<text x="45.6" y="59.8">3</text>
<text x="67" y="58.3">4</text>
<text x="67" y="59.8">5</text>
<text x="67" y="55">2</text>
<text x="67" y="56.7">3</text>
<text x="70.9" y="59">V3</text>
<text x="70.9" y="54.3">GND</text>
<text x="70.9" y="55.9">TXD</text>
<text x="70.9" y="57.4">RXD</text>
<text x="80" y="59">DTR#</text>
<text x="80.2" y="57.4">RTS#</text>
<text x="80.5" y="55.9">R232</text>
<text x="80.7" y="54.3">VCC</text>
<text x="86.4" y="56.7">14</text>
<text x="86.4" y="58.3">13</text>
<text x="86.4" y="55">15</text>
<text x="86.4" y="59.8">12</text>
<text x="158.2" y="58.3">3</text>
<text x="158.2" y="59.8">4</text>
<text x="158.2" y="55">1</text>
<text x="158.2" y="56.7">2</text>
<text x="162.2" y="59">P1.5/MOSI/PWM1/TIN3/UCC2/AIN2</text>
<text x="162.2" y="55.9">P3.2/TXD1_/INT0/VBUS1/AIN3</text>
<text x="162.2" y="57.4">P1.4/T2_/CAP1_/SCS/TIN2/UCC1/AIN1</text>
<text x="188" y="57.4">VCC/VDD</text>
<text x="188.1" y="59">GND/VSS</text>
<text x="191.3" y="55.9">V33</text>
<text x="196.7" y="56.7">19</text>
<text x="196.7" y="58.3">18</text>
<text x="196.7" y="59.8">17</text>
<text x="196.7" y="55">20</text>
<text x="264" y="54" transform="rotate(-90 264 54)">3</text>
<text x="265.6" y="54" transform="rotate(-90 265.6 54)">2</text>
<text x="267.1" y="54" transform="rotate(-90 267.1 54)">1</text>
<text x="38.9" y="65.5" transform="rotate(-90 38.9 65.5)">GND</text>
<text x="39.9" y="60.6">UD+</text>
<text x="40" y="63.8">+5V</text>
<text x="40.2" y="62.2">UD-</text>
<text x="45.6" y="62.9">1</text>
<text x="45.6" y="61.4">2</text>
<text x="67" y="61.4">6</text>
<text x="67" y="64.5">8</text>
<text x="67" y="62.9">7</text>
<text x="70.9" y="60.6">UD+</text>
<text x="70.9" y="62.2">UD-</text>
<text x="70.9" y="65.3">NC.</text>
<text x="70.9" y="63.8">NC.</text>
<text x="80" y="60.6">DCD#</text>
<text x="80.2" y="63.8">DSR#</text>
<text x="80.2" y="65.3">CTS#</text>
<text x="81.4" y="62.2">RI#</text>
<text x="86.4" y="62.9">10</text>
<text x="86.4" y="64.5">9</text>
<text x="86.4" y="61.4">11</text>
<text x="111.8" y="63.8">1</text>
<text x="111.8" y="65.3">3</text>
<text x="117.2" y="63.8">2</text>
<text x="117.2" y="65.3">4</text>
<text x="158.2" y="61.4">5</text>
<text x="158.2" y="62.9">6</text>
<text x="158.2" y="64.5">7</text>
<text x="162.2" y="60.6">P1.6/MISO/RXD1/TIN4</text>
<text x="162.2" y="62.2">P1.7/SCK/TXD1/TIN5</text>
<text x="162.2" y="63.8">RST/T2EX_/CAP2_</text>
<text x="162.2" y="65.3">P1.0/T2/CAP1/TIN0</text>
<text x="185.7" y="62.2">P1.3/XO/TXD_</text>
<text x="186.1" y="60.6">P1.2/XI/RXD_</text>
<text x="188" y="63.8">P3.7/UDM</text>
<text x="188.3" y="65.3">P3.6/UDP</text>
<text x="196.7" y="62.9">15</text>
<text x="196.7" y="64.5">14</text>
<text x="196.7" y="61.4">16</text>
<text x="242.5" y="62.2">1</text>
<text x="242.5" y="63.8">3</text>
<text x="242.5" y="65.3">5</text>
<text x="247.8" y="62.2">2</text>
<text x="247.8" y="63.8">4</text>
<text x="247.8" y="65.3">6</text>
<text x="38.1" y="69.6" transform="rotate(-90 38.1 69.6)">5</text>
<text x="111.8" y="66.9">5</text>
<text x="111.8" y="68.5">7</text>
<text x="111.8" y="70">9</text>
<text x="111.8" y="71.6">11</text>
<text x="116.6" y="70">10</text>
<text x="116.6" y="71.6">12</text>
<text x="117.2" y="66.9">6</text>
<text x="117.2" y="68.5">8</text>
<text x="157.6" y="69.3">10</text>
<text x="158.2" y="66.1">8</text>
<text x="158.2" y="67.7">9</text>
<text x="162.2" y="66.9">P1.1/T2EX/CAP2/TIN1/VBUS2/AIN0</text>
<text x="162.2" y="68.5">P3.1/PWM2_/TXD</text>
<text x="162.2" y="70">P3.0/PWM1_/RXD</text>
<text x="181.4" y="68.5">P3.4/PWM2/RXD1_/T0</text>
<text x="188.1" y="70">P3.3/INT1</text>
<text x="189.2" y="66.9">P3.5/T1</text>
<text x="196.7" y="69.3">11</text>
<text x="196.7" y="67.7">12</text>
<text x="196.7" y="66.1">13</text>
<text x="242.5" y="66.9">7</text>
<text x="242.5" y="68.5">9</text>
<text x="242.5" y="70">11</text>
<text x="242.5" y="71.6">13</text>
<text x="247.2" y="68.5">10</text>
<text x="247.2" y="70">12</text>
<text x="247.2" y="71.6">14</text>
<text x="247.8" y="66.9">8</text>
<text x="242.5" y="73.2">15</text>
<text x="242.5" y="74.8">17</text>
<text x="242.5" y="76.4">19</text>
<text x="242.5" y="77.9">21</text>
<text x="247.2" y="73.2">16</text>
<text x="247.2" y="74.8">18</text>
<text x="247.2" y="76.4">20</text>
<text x="247.2" y="77.9">22</text>
<text x="242.5" y="79.5">23</text>
<text x="242.5" y="81">25</text>
<text x="247.2" y="79.5">24</text>
<text x="247.2" y="81">26</text>
<text x="158.2" y="89.8">2</text>
<text x="158.2" y="88.2">1</text>
<text x="162.2" y="88.9">P1.4/T2_/CAP1_/SCS/TIN2/UCC1/AIN1</text>
<text x="191.3" y="88.9">V33</text>
<text x="196.7" y="89.8">9</text>
<text x="196.7" y="88.2">10</text>
<text x="61.7" y="95.6" transform="rotate(-90 61.7 95.6)">A1</text>
<text x="63.3" y="95.6" transform="rotate(-90 63.3 95.6)">A4 VBUS</text>
<text x="64.9" y="95.6" transform="rotate(-90 64.9 95.6)">B8</text>
<text x="66.5" y="95.6" transform="rotate(-90 66.5 95.6)">A5 P14</text>
<text x="68.1" y="95.6" transform="rotate(-90 68.1 95.6)">B7 P37</text>
<text x="69.6" y="95.6" transform="rotate(-90 69.6 95.6)">A6 P36</text>
<text x="71.2" y="95.6" transform="rotate(-90 71.2 95.6)">A7 P37</text>
<text x="72.7" y="95.6" transform="rotate(-90 72.7 95.6)">B6 P36</text>
<text x="74.3" y="95.6" transform="rotate(-90 74.3 95.6)">A8</text>
<text x="75.9" y="95.6" transform="rotate(-90 75.9 95.6)">B5 P15</text>
<text x="77.5" y="95.6" transform="rotate(-90 77.5 95.6)">B4 VBUS</text>
<text x="79.1" y="95.6" transform="rotate(-90 79.1 95.6)">B1</text>
<text x="158.2" y="91.3">3</text>
<text x="158.2" y="92.9">4</text>
<text x="158.2" y="94.5">5</text>
<text x="162.2" y="90.5">P1.5/MOSI/PWM1/TIN3/UCC2/AIN2</text>
<text x="162.2" y="92.1">P1.6/MISO/RXD1/TIN4</text>
<text x="162.2" y="93.7">P1.7/SCK/TXD1/TIN5</text>
<text x="162.2" y="95.3">RST/T2EX_/CAP2_</text>
<text x="188" y="93.7">P3.7/UDM</text>
<text x="188" y="90.5">VCC/VDD</text>
<text x="188.1" y="92.1">GND/VSS</text>
<text x="188.3" y="95.3">P3.6/UDP</text>
<text x="196.7" y="92.9">7</text>
<text x="196.7" y="91.3">8</text>
<text x="196.7" y="94.5">6</text>
<text x="67.2" y="100.8" transform="rotate(-90 67.2 100.8)">CC</text>
<text x="68.8" y="100.5" transform="rotate(-90 68.8 100.5)">D-</text>
<text x="70.4" y="100.8" transform="rotate(-90 70.4 100.8)">D+</text>
<text x="72" y="100.5" transform="rotate(-90 72 100.5)">D-</text>
<text x="73.6" y="100.8" transform="rotate(-90 73.6 100.8)">D+</text>
<text x="76.7" y="100.8" transform="rotate(-90 76.7 100.8)">CC</text>
<text x="62.6" y="102" transform="rotate(-90 62.6 102)">GND</text>
<text x="64.1" y="102.8" transform="rotate(-90 64.1 102.8)">VBUS</text>
<text x="65.7" y="102.5" transform="rotate(-90 65.7 102.5)">RFU1</text>
<text x="75.1" y="102.5" transform="rotate(-90 75.1 102.5)">RFU1</text>
<text x="78.3" y="102.8" transform="rotate(-90 78.3 102.8)">VBUS</text>
<text x="79.8" y="102" transform="rotate(-90 79.8 102)">GND</text>
<text x="47.6" y="135" transform="rotate(-90 47.6 135)">4</text>
<text x="49.2" y="135" transform="rotate(-90 49.2 135)">3</text>
<text x="50.7" y="135" transform="rotate(-90 50.7 135)">2</text>
<text x="52.3" y="135" transform="rotate(-90 52.3 135)">1</text>
<text x="41.7" y="141.7">6</text>
<text x="45.7" y="142.5">GND</text>
<text x="48.3" y="141.4" transform="rotate(-90 48.3 141.4)">GND</text>
<text x="50" y="141.3" transform="rotate(-90 50 141.3)">UD+</text>
<text x="51.5" y="141" transform="rotate(-90 51.5 141)">UD-</text>
<text x="52.3" y="142.5">GND</text>
<text x="53.1" y="141" transform="rotate(-90 53.1 141)">+5V</text>
<text x="58.2" y="141.7">5</text>
<text x="73.6" y="143.8" transform="rotate(-90 73.6 143.8)">5</text>
<text x="75.1" y="143.8" transform="rotate(-90 75.1 143.8)">4</text>
<text x="76.7" y="143.8" transform="rotate(-90 76.7 143.8)">3</text>
<text x="78.3" y="143.8" transform="rotate(-90 78.3 143.8)">2</text>
<text x="79.8" y="143.8" transform="rotate(-90 79.8 143.8)">1</text>
<text x="147.9" y="139.4">电感和电容作用是滤波，电阻是隔直流信号；</text>
<text x="147.9" y="141">一般仅在靠近D+加20-68K电阻；</text>
<text x="147.9" y="142.6">如果是全速状态或者按键引线过长，建议再加上电感</text>
<text x="175.3" y="142.6">和电容</text>
</g>
<g font-size="1.4" fill="#f00">
<text x="241.6" y="58.3">GND</text>
<text x="247.8" y="58.3">5V</text>
<text x="43.2" y="70.8">VUSB</text>
</g>
</svg>
